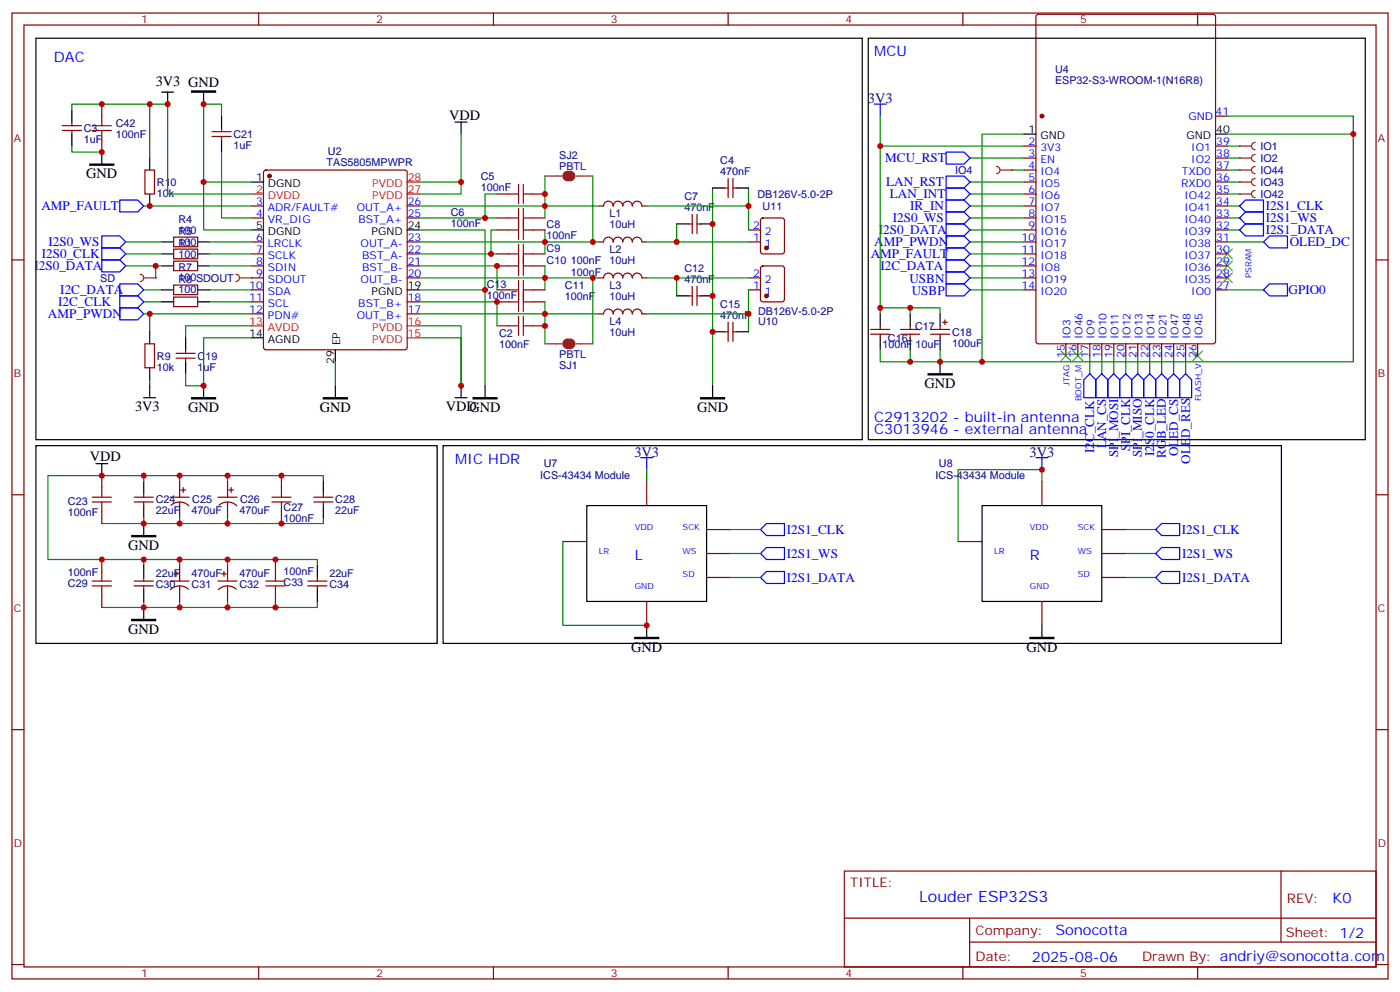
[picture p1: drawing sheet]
<svg xmlns="http://www.w3.org/2000/svg" width="412mm" height="292mm" viewBox="0 0 412 292" stroke-linecap="round" stroke-linejoin="round" font-family="sans-serif">
<g fill="none" stroke="#870000" stroke-width=".35">
<path d="M3.5 3.8h405.4v284.4h-405.4zM7.1 7.4h398.2v277.3h-398.2zM76.2 3.8v3.6M145.3 3.8v3.6M214.5 3.8v3.6M283.6 3.8v3.6M352.8 3.8v3.6M18.3 38.4h5.7M18.3 37h5.7M21.2 35.9v1.1M21.2 38.4v1.1M30 30.7v3.5"/>
<path d="M62.4 38.8h5.7M65.3 37.7v1.1M30 41.2v3.6M42.7 50.1h2.8v7h-2.8zM62.4 40.2h5.7M65.3 40.2v1M77.8 50.3l.5-.2h40.9l.5 .2 .2 .5v51.5l-.2 .5-.5 .2h-40.9l-.5-.3-.2-.4v-51.5zM146.4 57.1h3.5M157 57.1h3.5M213.4 55.4h1.1M214.5 52.5v5.7M215.9 52.5v5.7"/>
<path d="M215.9 55.4h1.1M3.5 76.5h3.6M51.2 76.9h7v2.8h-7zM51.2 73.3h7v2.9h-7zM51.2 69.8h7v2.8h-7zM74.1 71.2h3.5M74.1 78.3h3.5M74.1 74.8h3.5M74.1 64.2h3.5M74.1 60.6h3.5M119.9 71.2h3.6M119.9 78.3h3.6"/>
<path d="M119.9 74.8h3.6M119.9 64.2h3.6M119.9 60.6h3.6M146.4 67.7h3.5M146.4 78.3h3.5M146.4 74.8h3.5M146.4 64.2h3.5M157 67.7h3.5M157 78.3h3.5M157 74.8h3.5M157 64.2h3.5M176.4 71.2h1.4a1.41 1.41 0 0 1 1.4-1.4 1.41 1.41 0 0 1 1.4 1.4 1.41 1.41 0 0 1 1.4-1.4 1.41 1.41 0 0 1 1.4 1.4 1.41 1.41 0 0 1 1.5-1.4 1.41 1.41 0 0 1 1.4 1.4 1.41 1.41 0 0 1 1.4-1.4 1.41 1.41 0 0 1 1.4 1.4h1.4"/>
<path d="M176.4 60.6h1.4a1.41 1.41 0 0 1 1.4-1.4 1.41 1.41 0 0 1 1.4 1.4M180.6 60.6a1.41 1.41 0 0 1 1.4-1.4 1.41 1.41 0 0 1 1.4 1.4M183.4 60.6a1.41 1.41 0 0 1 1.5-1.4 1.41 1.41 0 0 1 1.4 1.4M186.3 60.6a1.41 1.41 0 0 1 1.4-1.4 1.41 1.41 0 0 1 1.4 1.4M189.1 60.6h1.4M202.8 65.9h1.1M203.9 63.1v5.7M205.3 63.1v5.7M205.3 65.9h1.1M220.5 71.2h3.5M220.5 67.7h3.5M224.2 78.5l.5-.2h5.7l.6 .4 .1 9.5-.5 .6-5.9 .1-.6-.5-.1-9.4z"/>
<path d="M224.2 64.4l.5-.2h5.7l.6 .4 .1 9.4-.5 .7-5.9 .1-.6-.5-.1-9.4zM405.3 76.5h3.6M51.2 87.5h7v2.8h-7zM51.2 83.9h7v2.8h-7zM74.1 85.3h3.5M74.1 81.8h3.5M74.1 88.9h3.5M74.1 92.4h3.5M119.9 81.8h3.6M119.9 88.9h3.6M119.9 92.4h3.6M146.4 85.3h3.5"/>
<path d="M146.4 95.9h3.5M146.4 88.9h3.5M157 85.3h3.5M157 95.9h3.5M157 88.9h3.5M176.4 92.4h1.4a1.41 1.41 0 0 1 1.4-1.4 1.41 1.41 0 0 1 1.4 1.4 1.41 1.41 0 0 1 1.4-1.4 1.41 1.41 0 0 1 1.4 1.4 1.41 1.41 0 0 1 1.5-1.4 1.41 1.41 0 0 1 1.4 1.4 1.41 1.41 0 0 1 1.4-1.4 1.41 1.41 0 0 1 1.4 1.4h1.4M176.4 81.8h1.4a1.41 1.41 0 0 1 1.4-1.4 1.41 1.41 0 0 1 1.4 1.4 1.41 1.41 0 0 1 1.4-1.4 1.41 1.41 0 0 1 1.4 1.4 1.41 1.41 0 0 1 1.5-1.4 1.41 1.41 0 0 1 1.4 1.4 1.41 1.41 0 0 1 1.4-1.4 1.41 1.41 0 0 1 1.4 1.4h1.4M202.8 87.1h1.1M203.9 84.3v5.6M205.3 84.3v5.6M205.3 87.1h1.1M213.4 97.7h1.1"/>
<path d="M214.5 94.9v5.6M215.9 94.9v5.6M215.9 97.7h1.1M220.5 85.3h3.5M220.5 81.8h3.5M256.5 97h5.6M256.5 98.4h5.6M259.3 95.9v1.1M259.3 98.4v1M265.3 97h5.6M265.3 98.4h5.6M268.1 95.9v1.1"/>
<path d="M268.1 98.4v1M274.1 97h5.7M274.1 98.4h5.7M276.9 95.9v1.1M276.9 98.4v1M277.6 94.9h1.4M278.3 94.2v1.4M42.7 101.2h2.8v7.1h-2.8zM51.9 105.4h5.6M51.9 104h5.6M54.7 103v1M54.7 105.4v1.1"/>
<path d="M3.5 145.7h3.6M30 140v3.5M30 150.6v3.5M39.5 147.8h5.7M39.5 146.4h5.7M42.3 145.3v1.1M42.3 147.8v1M50.1 146.4h5.6M50.4 148.7a3.8 3.8 0 0 1 5.2 .2M52.9 141.8v4.6M52.9 147.8v4.6M53.3 144.3h1.4"/>
<path d="M54 143.5v1.5M64.2 146.4h5.6M64.5 148.7a3.8 3.8 0 0 1 5.2 .2M67 141.8v4.6M67 147.8v4.6M67.4 144.3h1.4M68.1 143.5v1.5M82.9 140v3.5M82.9 150.6v3.5M92.4 147.8h5.7M92.4 146.4h5.7M95.2 145.3v1.1"/>
<path d="M95.2 147.8v1M165.8 159.4h7.1M190.5 141.8v7M208.1 155.9h7.1M282.2 159.4h7.1M306.9 141.8v7M324.6 155.9h7M405.3 145.7h3.6M30 164.7v3.5M30 175.3v3.5M39.5 171.1h5.7M39.5 172.5h5.7"/>
<path d="M42.3 170v1.1M42.3 172.5v1M50.1 171.1h5.6M51.2 168.9h1.4M51.9 168.2v1.5M52.9 166.5v4.6M52.9 172.5v4.6M55.5 173.4a3.8 3.8 0 0 0-5.3 .2M64.2 171.1h5.6M65.3 168.9h1.4M66 168.2v1.5M67 166.5v4.6"/>
<path d="M67 172.5v4.6M69.6 173.4a3.8 3.8 0 0 0-5.3 .2M81.1 164.7v3.5M81.1 175.3v3.5M90.7 171.1h5.6M90.7 172.5h5.6M93.5 170v1.1M93.5 172.5v1M190.5 177.1v7M208.1 162.9h7.1M208.1 170h7.1M306.9 177.1v7"/>
<path d="M324.6 162.9h7M324.6 170h7M3.5 214.8h3.6M405.3 214.8h3.6M248.7 256.4h156.6v28.3h-156.6zM377.3 256.5v20.8M248.7 270.3h156.5M285.6 277.3h119.6M285.6 270.3v14.1M3.5 284h3.6M76.2 284.7v3.5M145.3 284.7v3.5"/>
<path d="M214.5 284.7v3.5M283.6 284.7v3.5M352.8 284.7v3.5M405.3 284h3.6"/>
</g>
<g fill="none" stroke="#000" stroke-width=".35">
<path d="M10.6 11.3h243.4v118.1h-243.4zM21.2 32.4v3.5M21.2 39.5v3.5M47.6 27.1h3.6M49.4 27.1v3.6M60 27.1v3.6M65.3 34.2v3.5M134.1 35.9h3.5M135.8 35.9v3.6M30 44.8v3.5M44.1 46.5v3.6M44.1 57.1v3.5"/>
<path d="M65.3 41.2v3.6M74.1 53.6h3.5M209.9 55.4h3.5M217 55.4h3.5M47.6 78.3h3.6M47.6 74.8h3.6M47.6 71.2h3.6M58.2 78.3h3.5M58.2 74.8h3.5M58.2 71.2h3.5M74.1 67.7h3.5M119.9 67.7h3.6"/>
<path d="M199.3 65.9h3.5M206.4 65.9h3.5M44.1 97.7v3.5M47.6 88.9h3.6M47.6 85.3h3.6M54.7 99.4v3.6M58.2 88.9h3.5M58.2 85.3h3.5M74.1 99.4h3.5M119.9 85.3h3.6M199.3 87.1h3.5M206.4 87.1h3.5"/>
<path d="M209.9 97.7h3.5M217 97.7h3.5M259.3 92.4v3.5M259.3 99.4v3.6M268.1 92.4v3.5M268.1 99.4v3.6M276.9 92.4v3.5M276.9 99.4v3.6M42.3 117.1h3.6M44.1 108.3v3.5M44.1 113.6v3.5M54.7 106.5v3.5"/>
<path d="M60 113.6v3.5M98.8 103v3.5M98.8 113.6v3.5M134.1 117.1h3.5M135.8 113.6v3.5M142.9 113.6v3.5M209.9 113.6v3.5M10.6 131.2h118.2v58.2h-118.2zM28.2 136.5h3.5M30 136.5v3.5M130.5 131.2h247v58.2h-247zM42.3 141.8v3.5"/>
<path d="M42.3 148.8v3.6M42.3 154.1v3.6M95.2 141.8v3.5M95.2 148.8v3.6M172.9 148.8h35.2v28.3h-35.2zM289.3 148.8h35.3v28.3h-35.3zM42.3 166.5v3.5M42.3 173.5v3.6M42.3 178.8v3.6M93.5 166.5v3.5M93.5 173.5v3.6M190.5 184.1v3.5"/>
<path d="M306.9 184.1v3.5"/>
</g>
<g fill="#870000" stroke="#870000" stroke-width=".35">
<circle cx="225.8" cy="87.1" r=".53"/>
<circle cx="225.8" cy="73" r=".53"/>
<circle cx="79.4" cy="51.8" r=".53"/>
</g>
<path d="M56.4 26.8h7.1v.3h-7.1zM26.5 48.3h7v.3h-7zM56.4 117.1h7.1v.3h-7.1zM95.2 117.1h7.1v.3h-7.1zM139.3 117.1h7.1v.3h-7.1zM206.4 117.1h7v.3h-7zM38.8 157.7h7.1v.3h-7.1zM38.8 182.4h7.1v.3h-7.1zM187 187.6h7v.4h-7zM303.4 187.6h7v.4h-7z" fill="#000" stroke="#000" stroke-width=".35"/>
<g fill="none" stroke="#008700" stroke-width=".35">
<path d="M44.1 30.7h-22.9v1.7M65.3 34.2v-3.5h-5.3v22.9h14.1M135.8 39.5v17.6h-12.3M21.2 43v1.8h8.8M44.1 46.5v-15.8h5.3v26.4h24.7M60 53.6v14.1h14.1M65.3 44.8v19.4h8.8M123.5 53.6h12.3M146.4 57.1h-3.5v7.1M160.5 51.8v12.4M174.6 51.8v19.4M209.9 55.4v58.2"/>
<path d="M220.5 55.4v5.2M37 71.2h10.6M37 78.3h10.6M37 74.8h10.6M42.3 60.6h31.8M61.7 71.2h12.4M61.7 78.3h12.4M61.7 74.8h12.4M123.5 67.7h19.4v17.6M123.5 60.6h52.9M123.5 71.2h52.9M123.5 74.8h22.9"/>
<path d="M123.5 78.3h22.9v7M123.5 64.2h22.9M146.4 67.7h-1.8v7.1M160.5 67.7v7.1M160.5 78.3v7M190.5 60.6h30v7.1M190.5 71.2h30M199.3 65.9v5.3M42.3 85.3h5.3M42.3 88.9h5.3M42.3 92.4h31.8M44.1 92.4v5.3"/>
<path d="M61.7 88.9h12.4M61.7 85.3h12.4M74.1 95.9h-19.4v3.5M74.1 99.4h-14.1v14.2h-5.3v-3.6M123.5 95.9h12.3v17.7v-14.2h-12.3M123.5 85.3h19.4v28.3M123.5 81.8h52.9M123.5 92.4h52.9M123.5 88.9h22.9v7M160.5 88.9v12.3M174.6 81.8v19.4M190.5 81.8h30"/>
<path d="M199.3 81.8v5.3M220.5 85.3v7.1h-30M220.5 92.4v5.3M44.1 111.8v1.8M98.8 106.5v7.1M42.3 140v1.8M42.3 152.4v1.7M52.9 141.8v-1.8h-38.8v24.7h28.2v1.8M52.9 140h14.1v1.8M52.9 152.4v1.7h-22.9M67 140h28.2v1.8M67 152.4v1.7h-14.1"/>
<path d="M95.2 152.4v1.7h-28.2M165.8 159.4v24.7h24.7M215.2 155.9h8.8M306.9 141.8v-3.5h-24.7v21.1M331.6 155.9h8.8M42.3 177.1v1.7h-12.3M42.3 164.7h10.6v1.8M52.9 177.1v1.7h-10.6M52.9 164.7h14.1v1.8M67 164.7h26.5v1.8M67 177.1v1.7h-14.1M93.5 177.1v1.7h-26.5"/>
<path d="M215.2 162.9h8.8M215.2 170h8.8M331.6 162.9h8.8M331.6 170h8.8"/>
</g>
<g fill="none" stroke="#a10000" stroke-width=".35">
<path d="M27.2 38.4h5.6M27.2 37h5.6M30 34.2v2.8M30 38.4v2.8M149.9 57.1h2.9M152.8 54.3v5.6M154.2 54.3v5.6M154.2 57.1h2.8M149.9 78.3h2.9M149.9 67.7h2.9M149.9 74.8h2.9M149.9 64.2h2.9"/>
<path d="M152.8 61.3v9.2M152.8 71.9v9.2M154.2 61.3v9.2M154.2 71.9v9.2M154.2 78.3h2.8M154.2 67.7h2.8M154.2 74.8h2.8M154.2 64.2h2.8M149.9 85.3h2.9M149.9 95.9h2.9M149.9 88.9h2.9M152.8 82.5v9.2"/>
<path d="M152.8 93.1v5.6M154.2 85.3h2.8M154.2 82.5v9.2M154.2 93.1v5.6M154.2 95.9h2.8M154.2 88.9h2.8M27.2 147.8h5.6M27.2 146.4h5.6M30 143.5v2.9M30 147.8v2.8M80.1 147.8h5.6M80.1 146.4h5.6"/>
<path d="M82.9 143.5v2.9M82.9 147.8v2.8M27.2 171.1h5.6M27.2 172.5h5.6M30 168.2v2.9M30 172.5v2.8M78.3 171.1h5.7M78.3 172.5h5.7M81.1 168.2v2.9M81.1 172.5v2.8"/>
</g>
<path d="M74.1 57.1h3.5M119.9 57.1h3.6M119.9 53.6h3.6M74.1 95.9h3.5M119.9 95.9h3.6M119.9 99.4h3.6" fill="none" stroke="#f00" stroke-width=".35"/>
<g fill="none" stroke="#00f" stroke-width=".35">
<path d="M35.3 58.9h5.3l1.7 1.7-1.7 1.8h-5.3zM30 69.5h5.3l1.7 1.7-1.7 1.8h-5.3zM30 73h5.3l1.7 1.8-1.7 1.7h-5.3zM30 76.5h5.3l1.7 1.8-1.7 1.7h-5.3zM35.3 83.6h5.3l1.7 1.7-1.7 1.8h-5.3zM35.3 87.1h5.3l1.7 1.8-1.7 1.7h-5.3zM35.3 90.6h5.3l1.7 1.8-1.7 1.8h-5.3zM188.7 134.7h3.6M190.5 134.7v3.6M305.2 134.7h3.5M306.9 134.7v3.6M224 155.9l1.8-1.8h5.3v3.6h-5.3z"/>
<path d="M340.4 155.9l1.8-1.8h5.3v3.6h-5.3zM224 162.9l1.8-1.7h5.3v3.5h-5.3zM224 170l1.8-1.8h5.3v3.6h-5.3zM340.4 170l1.8-1.8h5.3v3.6h-5.3zM340.4 162.9l1.8-1.7h5.3v3.5h-5.3z"/>
</g>
<path d="M167.2 51.1a.71 .71 0 0 0-.7 .7 .71 .71 0 0 0 .7 .7M167.9 51.1a.71 .71 0 0 1 .7 .7 .71 .71 0 0 1-.7 .7M167.2 100.5a.71 .71 0 0 0-.7 .7 .71 .71 0 0 0 .7 .7M167.9 100.5a.71 .71 0 0 1 .7 .7 .71 .71 0 0 1-.7 .7" fill="none" stroke="#8c2424" stroke-width="1.8"/>
<path d="M160.5 51.8h5M169.7 51.8h4.9M69.5 80.8a1.06 1.06 0 0 1 1.1 1 1.06 1.06 0 0 1-1.1 1.1M70.6 81.8h3.5M160.5 101.2h5M169.7 101.2h4.9" fill="none" stroke="#8c2424" stroke-width=".35"/>
<circle cx="74.1" cy="81.8" r=".18" fill="#8c2424"/>
<path d="M41.3 80.8a1.06 1.06 0 0 1 1 1 1.06 1.06 0 0 1-1 1.1M42.3 81.8h3.6" fill="none" stroke="#8c2424" stroke-width=".35"/>
<circle cx="45.9" cy="81.8" r=".18" fill="#8c2424"/>
<g fill="none" stroke="#008700" stroke-width=".35">
<path d="M298.1 50.1h3.5M361.6 50.1h3.5M361.6 43h3.5M361.6 46.5h3.5M361.6 53.6h3.5M361.6 57.1h3.5M45.9 78.3v3.5M361.6 60.6h3.5M361.6 64.2h3.5M361.6 67.7h3.5M361.6 71.2h10.6M342.2 104.7v5.3"/>
<path d="M345.7 104.7v5.3M349.2 104.7v5.3M190.5 138.3v3.5"/>
</g>
<path d="M372.2 71.2l1.7-1.7h5.3v3.5h-5.3zM345.7 110l1.8 1.8v5.3h-3.5v-5.3zM349.2 110l1.8 1.8v5.3h-3.5v-5.3z" fill="none" stroke="#00f" stroke-width=".35"/>
<path d="M360.2 73.3l2.8 2.9M360.2 76.9l2.8 2.8M363 73.3l-2.8 2.9M363 76.9l-2.8 2.8M360.2 80.4l2.8 2.8M363 80.4l-2.8 2.8M312.6 103.3l2.8 2.9M315.4 103.3l-2.8 2.9M316.1 103.3l2.8 2.9M318.9 103.3l-2.8 2.9M351.4 103.3l2.8 2.9M354.2 103.3l-2.8 2.9" fill="none" stroke="#3c3" stroke-width=".35"/>
<g fill="none" stroke="#870000" stroke-width=".35">
<path d="M305.4 4.4l.5-.2h51.5l.6 .4 .1 95.9-.5 .7h-51.7l-.7-.5v-95.8zM358.1 34.2h3.5M301.6 43h3.6M301.6 46.5h3.6M301.6 50.1h3.6M301.6 53.6h3.6M301.6 57.1h3.6M358.1 43h3.5M358.1 46.5h3.5M358.1 50.1h3.5M358.1 53.6h3.5M358.1 57.1h3.5"/>
<path d="M301.6 60.6h3.6M301.6 64.2h3.6M301.6 67.7h3.6M301.6 71.2h3.6M301.6 74.8h3.6M301.6 78.3h3.6M358.1 60.6h3.5M358.1 64.2h3.5M358.1 67.7h3.5M358.1 71.2h3.5M358.1 74.8h3.5M358.1 78.3h3.5"/>
<path d="M301.6 81.8h3.6M301.6 85.3h3.6M358.1 81.8h3.5M358.1 85.3h3.5M314 101.2v3.5M317.5 101.2v3.5M321 101.2v3.5M324.6 101.2v3.5M328.1 101.2v3.5M331.6 101.2v3.5M335.1 101.2v3.5M338.7 101.2v3.5"/>
<path d="M342.2 101.2v3.5M345.7 101.2v3.5M349.2 101.2v3.5M352.8 101.2v3.5"/>
</g>
<circle cx="306.9" cy="34.2" r=".53" fill="#870000" stroke="#870000" stroke-width=".35"/>
<path d="M301.6 39.5h3.6M358.1 39.5h3.5" fill="none" stroke="#000" stroke-width=".35"/>
<path d="M365.1 57.1h3.6M369.7 56.1a1.06 1.06 0 0 0-1 1 1.06 1.06 0 0 0 1 1.1" fill="none" stroke="#8c2424" stroke-width=".35"/>
<circle cx="365.1" cy="57.1" r=".18" fill="#8c2424"/>
<path d="M365.1 53.6h3.6M369.7 52.5a1.06 1.06 0 0 0-1 1.1 1.06 1.06 0 0 0 1 1" fill="none" stroke="#8c2424" stroke-width=".35"/>
<circle cx="365.1" cy="53.6" r=".18" fill="#8c2424"/>
<path d="M365.1 50.1h3.6M369.7 49a1.06 1.06 0 0 0-1 1.1 1.06 1.06 0 0 0 1 1" fill="none" stroke="#8c2424" stroke-width=".35"/>
<circle cx="365.1" cy="50.1" r=".18" fill="#8c2424"/>
<path d="M293.5 49a1.06 1.06 0 0 1 1.1 1.1 1.06 1.06 0 0 1-1.1 1M294.6 50.1h3.5" fill="none" stroke="#8c2424" stroke-width=".35"/>
<circle cx="298.1" cy="50.1" r=".18" fill="#8c2424"/>
<path d="M365.1 46.5h3.6M369.7 45.5a1.06 1.06 0 0 0-1 1 1.06 1.06 0 0 0 1 1.1" fill="none" stroke="#8c2424" stroke-width=".35"/>
<circle cx="365.1" cy="46.5" r=".18" fill="#8c2424"/>
<path d="M365.1 43h3.6M369.7 41.9a1.06 1.06 0 0 0-1 1.1 1.06 1.06 0 0 0 1 1.1" fill="none" stroke="#8c2424" stroke-width=".35"/>
<circle cx="365.1" cy="43" r=".18" fill="#8c2424"/>
<g fill="none" stroke="#008700" stroke-width=".35">
<path d="M259.3 34.2v58.2M301.6 39.5h-12.3v67h-12.4M361.6 34.2h37v72.3h-109.3M361.6 39.5h37M259.3 43h42.3M285.8 53.6h15.8M285.8 57.1h15.8M285.8 46.5h15.8M285.8 78.3h15.8M285.8 67.7h15.8M285.8 64.2h15.8M285.8 71.2h15.8"/>
<path d="M285.8 74.8h15.8M285.8 60.6h15.8M259.3 90.6h8.8v1.8M268.1 90.6h8.8v1.8M285.8 81.8h15.8M285.8 85.3h15.8M361.6 85.3h10.6M259.3 103v3.5h8.8M268.1 103v3.5h8.8v-3.5M321 104.7v5.3M324.6 104.7v5.3M328.1 104.7v5.3"/>
<path d="M331.6 104.7v5.3M335.1 104.7v5.3M338.7 104.7v5.3"/>
</g>
<g fill="none" stroke="#00f" stroke-width=".35">
<path d="M257.5 30.7h3.6M259.3 30.7v3.5M278.7 51.8h5.3l1.8 1.8-1.8 1.8h-5.3zM278.7 55.4h5.3l1.8 1.7-1.8 1.8h-5.3zM278.7 58.9h5.3l1.8 1.7-1.8 1.8h-5.3zM278.7 44.8h5.3l1.8 1.7-1.8 1.8h-5.3zM278.7 65.9h5.3l1.8 1.8-1.8 1.8h-5.3zM278.7 76.5h5.3l1.8 1.8-1.8 1.7h-5.3zM278.7 62.4h5.3l1.8 1.8-1.8 1.7h-5.3zM278.7 69.5h5.3l1.8 1.7-1.8 1.8h-5.3zM278.7 73h5.3l1.8 1.8-1.8 1.7h-5.3zM365.1 60.6l1.8-1.7h5.3v3.5h-5.3z"/>
<path d="M365.1 64.2l1.8-1.8h5.3v3.5h-5.3zM365.1 67.7l1.8-1.8h5.3v3.6h-5.3zM278.7 80h5.3l1.8 1.8-1.8 1.8h-5.3zM278.7 83.6h5.3l1.8 1.7-1.8 1.8h-5.3zM372.2 85.3l1.7-1.7h5.3v3.5h-5.3zM321 110l1.8 1.8v5.3h-3.5v-5.3zM324.6 110l1.7 1.8v5.3h-3.5v-5.3zM328.1 110l1.7 1.8v5.3h-3.5v-5.3zM331.6 110l1.8 1.8v5.3h-3.6v-5.3zM335.1 110l1.8 1.8v5.3h-3.5v-5.3zM338.7 110l1.7 1.8v5.3h-3.5v-5.3zM342.2 110l1.8 1.8v5.3h-3.6v-5.3z"/>
</g>
<path d="M255.8 11.3h146.4v118.1h-146.4zM276.9 106.5v3.5" fill="none" stroke="#000" stroke-width=".35"/>
<path d="M273.4 110h7.1v.4h-7.1z" fill="#000" stroke="#000" stroke-width=".35"/>
<g fill="#c00">
<circle cx="82.9" cy="140" r=".88"/>
<circle cx="67" cy="140" r=".88"/>
<circle cx="82.9" cy="154.1" r=".88"/>
<circle cx="67" cy="154.1" r=".88"/>
<circle cx="81.1" cy="178.8" r=".88"/>
<circle cx="67" cy="178.8" r=".88"/>
<circle cx="81.1" cy="164.7" r=".88"/>
<circle cx="67" cy="164.7" r=".88"/>
<circle cx="135.8" cy="113.6" r=".88"/>
<circle cx="52.9" cy="178.8" r=".88"/>
<circle cx="42.3" cy="178.8" r=".88"/>
<circle cx="52.9" cy="164.7" r=".88"/>
<circle cx="42.3" cy="164.7" r=".88"/>
<circle cx="30" cy="164.7" r=".88"/>
<circle cx="135.8" cy="53.6" r=".88"/>
<circle cx="52.9" cy="154.1" r=".88"/>
<circle cx="52.9" cy="140" r=".88"/>
<circle cx="30" cy="140" r=".88"/>
<circle cx="42.3" cy="140" r=".88"/>
<circle cx="42.3" cy="154.1" r=".88"/>
<circle cx="146.4" cy="78.3" r=".88"/>
<circle cx="146.4" cy="88.9" r=".88"/>
<circle cx="144.6" cy="74.8" r=".88"/>
<circle cx="142.9" cy="64.2" r=".88"/>
<circle cx="30" cy="30.7" r=".88"/>
<circle cx="44.1" cy="30.7" r=".88"/>
<circle cx="30" cy="44.8" r=".88"/>
<circle cx="209.9" cy="97.7" r=".88"/>
<circle cx="209.9" cy="65.9" r=".88"/>
<circle cx="209.9" cy="87.1" r=".88"/>
<circle cx="220.5" cy="60.6" r=".88"/>
<circle cx="199.3" cy="71.2" r=".88"/>
<circle cx="199.3" cy="81.8" r=".88"/>
<circle cx="220.5" cy="92.4" r=".88"/>
<circle cx="44.1" cy="92.4" r=".88"/>
<circle cx="60" cy="113.6" r=".88"/>
<circle cx="44.1" cy="60.6" r=".88"/>
<circle cx="60" cy="53.6" r=".88"/>
<circle cx="142.9" cy="85.3" r=".88"/>
<circle cx="49.4" cy="30.7" r=".88"/>
<circle cx="160.5" cy="92.4" r=".88"/>
<circle cx="160.5" cy="81.8" r=".88"/>
<circle cx="160.5" cy="71.2" r=".88"/>
<circle cx="160.5" cy="60.6" r=".88"/>
<circle cx="60" cy="30.7" r=".88"/>
<circle cx="160.5" cy="57.1" r=".88"/>
<circle cx="160.5" cy="95.9" r=".88"/>
<circle cx="174.6" cy="81.8" r=".88"/>
<circle cx="174.6" cy="71.2" r=".88"/>
<circle cx="190.5" cy="184.1" r=".88"/>
<circle cx="45.9" cy="78.3" r=".88"/>
<circle cx="306.9" cy="138.3" r=".88"/>
<circle cx="398.6" cy="39.5" r=".88"/>
<circle cx="289.3" cy="106.5" r=".88"/>
<circle cx="268.1" cy="106.5" r=".88"/>
<circle cx="276.9" cy="106.5" r=".88"/>
<circle cx="259.3" cy="43" r=".88"/>
<circle cx="268.1" cy="90.6" r=".88"/>
<circle cx="259.3" cy="90.6" r=".88"/>
</g>
<text font-size="4.6" fill="#00f" x="270.8" y="265.5">Louder ESP32S3</text>
<g font-size="4.2" fill="#00f">
<text x="257.5" y="16.5">MCU</text>
<text x="15.9" y="18.3">DAC</text>
<text x="257.5" y="124.1">C2913202 - built-in antenna</text>
<text x="257.5" y="127.7">C3013946 - external antenna</text>
<text x="134.1" y="136.5">MIC HDR</text>
<text x="187" y="164.7">L</text>
<text x="303.4" y="164.7">R</text>
<text x="392.5" y="265.7">K0</text>
<text x="310.9" y="275.3">Sonocotta</text>
<text x="304" y="283.1">2025-08-06</text>
</g>
<g font-size="4.2">
<text x="45.9" y="25.4">3V3 GND</text>
<text x="132.3" y="35.2">VDD</text>
<text x="25.4" y="52.5">GND</text>
<text x="272.3" y="114.4">GND</text>
<text x="39.8" y="121">3V3</text>
<text x="55.4" y="121.3">GND</text>
<text x="94.2" y="121.3">GND</text>
<text x="131.3" y="121">VDD</text>
<text x="138.3" y="121.3">GND</text>
<text x="205.3" y="121.3">GND</text>
<text x="26.5" y="135.8">VDD</text>
<text x="37.7" y="161.9">GND</text>
<text x="37.7" y="186.6">GND</text>
<text x="185.9" y="192">GND</text>
<text x="302.3" y="192">GND</text>
</g>
<g font-size="4.2" fill="#000080">
<text x="255.7" y="30.4">3V3</text>
<text x="186.9" y="134.4">3V3</text>
<text x="303.3" y="134.4">3V3</text>
</g>
<g font-size="3.9" fill="#00f">
<text x="260.8" y="47.8">MCU_RST</text>
<text x="261" y="54.8">LAN_RST</text>
<text x="262.1" y="58.4">LAN_INT</text>
<text x="12.2" y="61.9">AMP_FAULT</text>
<text x="263" y="65.4">I2S0_WS</text>
<text x="268.1" y="61.9">IR_IN</text>
<text x="372.9" y="61.9">I2S1_CLK</text>
<text x="372.9" y="65.4">I2S1_WS</text>
<text x="258.9" y="68.9">I2S0_DATA</text>
<text x="372.9" y="68.9">I2S1_DATA</text>
<text x="12.3" y="76">I2S0_CLK</text>
<text x="14.3" y="72.5">I2S0_WS</text>
<text x="256.5" y="76.1">AMP_FAULT</text>
<text x="257.5" y="72.3">AMP_PWDN</text>
<text x="379.9" y="72.4">OLED_DC</text>
<text x="10.1" y="79.5">I2S0_DATA</text>
<text x="259.4" y="79.5">I2C_DATA</text>
<text x="267.9" y="83.2">USBN</text>
<text x="17.8" y="86.6">I2C_DATA</text>
<text x="268.6" y="86.7">USBP</text>
<text x="379.6" y="86.6">GPIO0</text>
<text x="14.1" y="93.6">AMP_PWDN</text>
<text x="17.2" y="90.1">I2C_CLK</text>
<text x="322.3" y="133.4" transform="rotate(-90 322.3 133.4)">I2C_CLK</text>
<text x="325.8" y="132" transform="rotate(-90 325.8 132)">LAN_CS</text>
<text x="329.4" y="134.5" transform="rotate(-90 329.4 134.5)">SPI_MOSI</text>
<text x="332.9" y="132.7" transform="rotate(-90 332.9 132.7)">SPI_CLK</text>
<text x="336.3" y="134.5" transform="rotate(-90 336.3 134.5)">SPI_MISO</text>
<text x="339.9" y="134.3" transform="rotate(-90 339.9 134.3)">I2S0_CLK</text>
<text x="343.4" y="134.7" transform="rotate(-90 343.4 134.7)">RGB_LED</text>
<text x="347" y="134.3" transform="rotate(-90 347 134.3)">OLED_CS</text>
<text x="350.6" y="136.6" transform="rotate(-90 350.6 136.6)">OLED_RES</text>
<text x="231.7" y="157.1">I2S1_CLK</text>
<text x="348.2" y="157.2">I2S1_CLK</text>
<text x="231.8" y="164.1">I2S1_WS</text>
<text x="348.2" y="164.2">I2S1_WS</text>
<text x="231.8" y="171.2">I2S1_DATA</text>
<text x="348.2" y="171.2">I2S1_DATA</text>
</g>
<g font-size="3.9" fill="#800">
<text x="250.5" y="261">TITLE:</text>
<text x="379.1" y="265.7">REV:</text>
<text x="287.4" y="275.2">Company:</text>
<text x="378.7" y="275.8">Sheet: 1/2</text>
<text x="287.4" y="282.9">Date:</text>
<text x="336.4" y="283">Drawn By: andriy@sonocotta.com</text>
</g>
<g font-size="3.2" fill="#800">
<text x="41.6" y="6.8">1</text>
<text x="110.8" y="6.8">2</text>
<text x="179.9" y="6.8">3</text>
<text x="249.1" y="6.8">4</text>
<text x="318.2" y="6.8">5</text>
<text x="4.1" y="41.9">A</text>
<text x="405.9" y="41.9">A</text>
<text x="4.1" y="111.1">B</text>
<text x="405.9" y="111.1">B</text>
<text x="4.1" y="180.2">C</text>
<text x="405.9" y="180.2">C</text>
<text x="4.1" y="249.4">D</text>
<text x="405.9" y="249.4">D</text>
<text x="41.6" y="287.7">1</text>
<text x="110.8" y="287.7">2</text>
<text x="179.9" y="287.7">3</text>
<text x="249.1" y="287.7">4</text>
<text x="318.2" y="287.7">5</text>
</g>
<g font-size="3.2" fill="#000080">
<text x="310.8" y="21.5">U4</text>
<text x="310.8" y="24.8">ESP32-S3-WROOM-1(N16R8)</text>
<text x="24.7" y="38.9">C3</text>
<text x="34.1" y="40.6">100nF</text>
<text x="34.1" y="37.4">C42</text>
<text x="68.8" y="40.6">C21</text>
<text x="24.7" y="42">1uF</text>
<text x="68.8" y="43.8">1uF</text>
<text x="96.6" y="45.7">U2</text>
<text x="164.7" y="46.9">SJ2</text>
<text x="371.3" y="47.7">IO2</text>
<text x="371.3" y="44.2">IO1</text>
<text x="96.2" y="49">TAS5805MPWPR</text>
<text x="141.6" y="53">C5</text>
<text x="164.7" y="50.1">PBTL</text>
<text x="212.2" y="51.5">470nF</text>
<text x="212.2" y="48.3">C4</text>
<text x="281.3" y="51.2">IO4</text>
<text x="371.3" y="51.3">IO44</text>
<text x="46.2" y="58">10k</text>
<text x="46.2" y="54.7">R10</text>
<text x="141.6" y="56.2">100nF</text>
<text x="201.6" y="58.9">C7</text>
<text x="223.1" y="58.2">DB126V-5.0-2P</text>
<text x="371.3" y="58.3">IO42</text>
<text x="371.3" y="54.8">IO43</text>
<text x="52.6" y="65.6">R4</text>
<text x="132.8" y="63.5">C6</text>
<text x="179.5" y="63.8">L1</text>
<text x="201.6" y="62.1">470nF</text>
<text x="224.6" y="61.8">U11</text>
<text x="52.6" y="69.1">R5</text>
<text x="52.6" y="68.8">100</text>
<text x="132.8" y="66.8">100nF</text>
<text x="161" y="70.4">100nF</text>
<text x="161" y="67.1">C8</text>
<text x="179.5" y="67.1">10uH</text>
<text x="52.6" y="75.8">100</text>
<text x="52.6" y="72.6">R1</text>
<text x="52.6" y="72.3">100</text>
<text x="161" y="77.7">C10</text>
<text x="161" y="74.2">C9</text>
<text x="168.2" y="77.7">100nF</text>
<text x="179.5" y="77.7">10uH</text>
<text x="179.5" y="74.4">L2</text>
<text x="29.5" y="82.9">SD</text>
<text x="52.6" y="83.2">R8</text>
<text x="52.6" y="82.9">100SDOUT</text>
<text x="52.6" y="79.7">R7</text>
<text x="168.2" y="81.2">100nF</text>
<text x="201.6" y="83.2">470nF</text>
<text x="201.6" y="80">C12</text>
<text x="52.6" y="86.4">100</text>
<text x="143.4" y="88">100nF</text>
<text x="143.4" y="84.7">C13</text>
<text x="166.4" y="88.3">100nF</text>
<text x="166.4" y="85">C11</text>
<text x="179.5" y="88.3">10uH</text>
<text x="179.5" y="85">L3</text>
<text x="179.5" y="95.5">L4</text>
<text x="212.2" y="93.8">470nF</text>
<text x="212.2" y="90.6">C15</text>
<text x="223.3" y="92.6">DB126V-5.0-2P</text>
<text x="223.3" y="95.7">U10</text>
<text x="147" y="99.1">C2</text>
<text x="179.5" y="98.9">10uH</text>
<text x="261.6" y="100.6">C16</text>
<text x="269.5" y="97.1">C17</text>
<text x="280.5" y="98.8">C18</text>
<text x="46.2" y="105.9">R9</text>
<text x="58.2" y="105.9">C19</text>
<text x="147" y="102.4">100nF</text>
<text x="164.7" y="105.4">PBTL</text>
<text x="259.9" y="102.3">100nF</text>
<text x="269.6" y="102.4">10uF</text>
<text x="280.5" y="102">100uF</text>
<text x="46.2" y="109.2">10k</text>
<text x="58.2" y="109.1">1uF</text>
<text x="164.7" y="108.6">SJ1</text>
<text x="160.2" y="137.6">U7</text>
<text x="276.6" y="137.6">U8</text>
<text x="159.1" y="141.1">ICS-43434 Module</text>
<text x="275.6" y="141.1">ICS-43434 Module</text>
<text x="20" y="148.6">C23</text>
<text x="45.9" y="148.2">C24</text>
<text x="56.6" y="148.1">C25</text>
<text x="70.8" y="148.1">C26</text>
<text x="98.8" y="148.2">C28</text>
<text x="20" y="151.8">100nF</text>
<text x="45.9" y="151.4">22uF</text>
<text x="56.4" y="151.4">470uF</text>
<text x="70.6" y="151.4">470uF</text>
<text x="83.5" y="153.5">100nF</text>
<text x="83.5" y="150.3">C27</text>
<text x="98.8" y="151.4">22uF</text>
<text x="20" y="169.5">100nF</text>
<text x="20" y="172.7">C29</text>
<text x="45.9" y="169.9">22uF</text>
<text x="45.9" y="173.1">C30</text>
<text x="56.4" y="169.9">470uF</text>
<text x="56.4" y="173.1">C31</text>
<text x="70.6" y="169.9">470uF</text>
<text x="70.6" y="173.1">C32</text>
<text x="83.5" y="169.4">100nF</text>
<text x="83.5" y="172.6">C33</text>
<text x="97" y="169.9">22uF</text>
<text x="97" y="173.1">C34</text>
</g>
<g font-size="3.2" fill="#00f">
<text x="350.1" y="35.2">GND</text>
<text x="358.1" y="33.8">41</text>
<text x="303" y="42.7">2</text>
<text x="303" y="46.2">3</text>
<text x="306.5" y="44.4">3V3</text>
<text x="306.5" y="47.9">EN</text>
<text x="350.9" y="47.9">IO2</text>
<text x="350.9" y="44.4">IO1</text>
<text x="358.2" y="46.2">38</text>
<text x="358.2" y="42.7">39</text>
<text x="303" y="49.7">4</text>
<text x="303" y="53.2">5</text>
<text x="306.5" y="51.5">IO4</text>
<text x="348.2" y="51.5">TXD0</text>
<text x="358.2" y="53.2">36</text>
<text x="358.2" y="49.7">37</text>
<text x="303" y="56.8">6</text>
<text x="306.5" y="55">IO5</text>
<text x="306.5" y="58.5">IO6</text>
<text x="347.9" y="55">RXD0</text>
<text x="348.9" y="58.5">IO42</text>
<text x="358.2" y="56.8">35</text>
<text x="75.4" y="60.3">3</text>
<text x="75.4" y="63.8">4</text>
<text x="78.9" y="62.1">ADR/FAULT#</text>
<text x="78.9" y="65.6">VR_DIG</text>
<text x="105.1" y="62.1">OUT_A+</text>
<text x="105.6" y="65.6">BST_A+</text>
<text x="120.1" y="63.8">25</text>
<text x="120.1" y="60.3">26</text>
<text x="303" y="60.3">7</text>
<text x="303" y="63.8">8</text>
<text x="306.5" y="62.1">IO7</text>
<text x="306.5" y="65.6">IO15</text>
<text x="348.9" y="65.6">IO40</text>
<text x="348.9" y="62.1">IO41</text>
<text x="358.2" y="63.8">33</text>
<text x="358.2" y="60.3">34</text>
<text x="75.4" y="70.9">6</text>
<text x="120.1" y="70.9">23</text>
<text x="221.8" y="70.9">1</text>
<text x="221.8" y="67.3">2</text>
<text x="225.3" y="69.1">2</text>
<text x="300.9" y="70.9">10</text>
<text x="303" y="67.3">9</text>
<text x="306.5" y="69.1">IO16</text>
<text x="348.9" y="69.1">IO39</text>
<text x="358.2" y="70.9">31</text>
<text x="358.2" y="67.3">32</text>
<text x="75.4" y="74.4">7</text>
<text x="75.4" y="77.9">8</text>
<text x="78.9" y="72.6">LRCLK</text>
<text x="78.9" y="76.2">SCLK</text>
<text x="106.2" y="72.6">OUT_A-</text>
<text x="106.7" y="76.2">BST_A-</text>
<text x="120.1" y="77.9">21</text>
<text x="120.1" y="74.4">22</text>
<text x="225.3" y="72.6">1</text>
<text x="300.9" y="74.4">11</text>
<text x="300.9" y="77.9">12</text>
<text x="306.5" y="72.6">IO17</text>
<text x="306.5" y="76.2">IO18</text>
<text x="348.9" y="76.2">IO37</text>
<text x="348.9" y="72.6">IO38</text>
<text x="358.2" y="77.9">29</text>
<text x="358.2" y="74.4">30</text>
<text x="75.4" y="81.5">9</text>
<text x="78.9" y="79.7">SDIN</text>
<text x="78.9" y="83.2">SDOUT</text>
<text x="106.2" y="83.2">OUT_B-</text>
<text x="106.7" y="79.7">BST_B-</text>
<text x="120.1" y="81.5">20</text>
<text x="221.8" y="81.5">2</text>
<text x="225.3" y="83.2">2</text>
<text x="300.9" y="81.5">13</text>
<text x="306.5" y="79.7">IO8</text>
<text x="306.5" y="83.2">IO19</text>
<text x="348.9" y="83.2">IO35</text>
<text x="348.9" y="79.7">IO36</text>
<text x="358.2" y="81.5">28</text>
<text x="73.4" y="85">10</text>
<text x="73.4" y="88.5">11</text>
<text x="78.9" y="86.7">SDA</text>
<text x="120.1" y="88.5">18</text>
<text x="221.8" y="85">1</text>
<text x="225.3" y="86.7">1</text>
<text x="300.9" y="85">14</text>
<text x="306.5" y="86.7">IO20</text>
<text x="350.9" y="86.7">IO0</text>
<text x="358.2" y="85">27</text>
<text x="73.4" y="92">12</text>
<text x="78.9" y="90.3">SCL</text>
<text x="78.9" y="93.8">PDN#</text>
<text x="105.1" y="93.8">OUT_B+</text>
<text x="105.6" y="90.3">BST_B+</text>
<text x="120.1" y="92">17</text>
<text x="315.4" y="99.9" transform="rotate(-90 315.4 99.9)">IO3</text>
<text x="318.9" y="99.9" transform="rotate(-90 318.9 99.9)">IO46</text>
<text x="322.4" y="99.9" transform="rotate(-90 322.4 99.9)">IO9</text>
<text x="326" y="99.9" transform="rotate(-90 326 99.9)">IO10</text>
<text x="329.5" y="99.9" transform="rotate(-90 329.5 99.9)">IO11</text>
<text x="333" y="99.9" transform="rotate(-90 333 99.9)">IO12</text>
<text x="336.5" y="99.9" transform="rotate(-90 336.5 99.9)">IO13</text>
<text x="340.1" y="99.9" transform="rotate(-90 340.1 99.9)">IO14</text>
<text x="343.6" y="99.9" transform="rotate(-90 343.6 99.9)">IO21</text>
<text x="347.1" y="99.9" transform="rotate(-90 347.1 99.9)">IO47</text>
<text x="350.7" y="99.9" transform="rotate(-90 350.7 99.9)">IO48</text>
<text x="354.2" y="99.9" transform="rotate(-90 354.2 99.9)">IO45</text>
<text x="313.6" y="105.4" transform="rotate(-90 313.6 105.4)">15</text>
<text x="317.1" y="105.4" transform="rotate(-90 317.1 105.4)">16</text>
<text x="320.7" y="105.4" transform="rotate(-90 320.7 105.4)">17</text>
<text x="324.2" y="105.4" transform="rotate(-90 324.2 105.4)">18</text>
<text x="327.7" y="105.4" transform="rotate(-90 327.7 105.4)">19</text>
<text x="331.3" y="105.4" transform="rotate(-90 331.3 105.4)">20</text>
<text x="334.8" y="105.4" transform="rotate(-90 334.8 105.4)">21</text>
<text x="338.3" y="105.4" transform="rotate(-90 338.3 105.4)">22</text>
<text x="341.8" y="105.4" transform="rotate(-90 341.8 105.4)">23</text>
<text x="345.4" y="105.4" transform="rotate(-90 345.4 105.4)">24</text>
<text x="348.9" y="105.4" transform="rotate(-90 348.9 105.4)">25</text>
<text x="352.4" y="105.4" transform="rotate(-90 352.4 105.4)">26</text>
</g>
<g font-size="3.2">
<text x="303" y="39.1">1</text>
<text x="306.5" y="40.9">GND</text>
<text x="349.5" y="40.9">GND</text>
<text x="358.2" y="39.1">40</text>
<text x="75.4" y="53.2">1</text>
<text x="78.9" y="55">DGND</text>
<text x="75.4" y="67.3">5</text>
<text x="78.9" y="69.1">DGND</text>
<text x="109.4" y="69.1">PGND</text>
<text x="120.1" y="67.3">24</text>
<text x="109.4" y="86.7">PGND</text>
<text x="120.1" y="85">19</text>
<text x="73.4" y="99.1">14</text>
<text x="78.9" y="100.9">AGND</text>
<text x="100.2" y="101.7" transform="rotate(-90 100.2 101.7)">EP</text>
<text x="98.4" y="107.2" transform="rotate(-90 98.4 107.2)">29</text>
</g>
<g font-size="3.2" fill="#f00">
<text x="120.1" y="53.2">28</text>
<text x="75.4" y="56.8">2</text>
<text x="78.9" y="58.5">DVDD</text>
<text x="109.7" y="58.5">PVDD</text>
<text x="109.7" y="55">PVDD</text>
<text x="120.1" y="56.8">27</text>
<text x="73.4" y="95.6">13</text>
<text x="120.1" y="95.6">16</text>
<text x="78.9" y="97.3">AVDD</text>
<text x="109.7" y="100.9">PVDD</text>
<text x="109.7" y="97.3">PVDD</text>
<text x="120.1" y="99.1">15</text>
</g>
<g font-size="2.5" fill="#00f">
<text x="368.7" y="81.8" transform="rotate(-90 368.7 81.8)">PSRAM</text>
<text x="315" y="113.6" transform="rotate(-90 315 113.6)">JTAG</text>
<text x="318.6" y="118.1" transform="rotate(-90 318.6 118.1)">BOOT_M</text>
<text x="353.8" y="118.1" transform="rotate(-90 353.8 118.1)">FLASH_V</text>
<text x="187" y="155.9">VDD</text>
<text x="201.1" y="155.9">SCK</text>
<text x="303.4" y="155.9">VDD</text>
<text x="317.5" y="155.9">SCK</text>
<text x="176.4" y="162.9">LR</text>
<text x="201.1" y="162.9">WS</text>
<text x="292.8" y="162.9">LR</text>
<text x="317.5" y="162.9">WS</text>
<text x="187" y="173.5">GND</text>
<text x="201.1" y="170">SD</text>
<text x="303.4" y="173.5">GND</text>
<text x="317.5" y="170">SD</text>
</g>
</svg>
